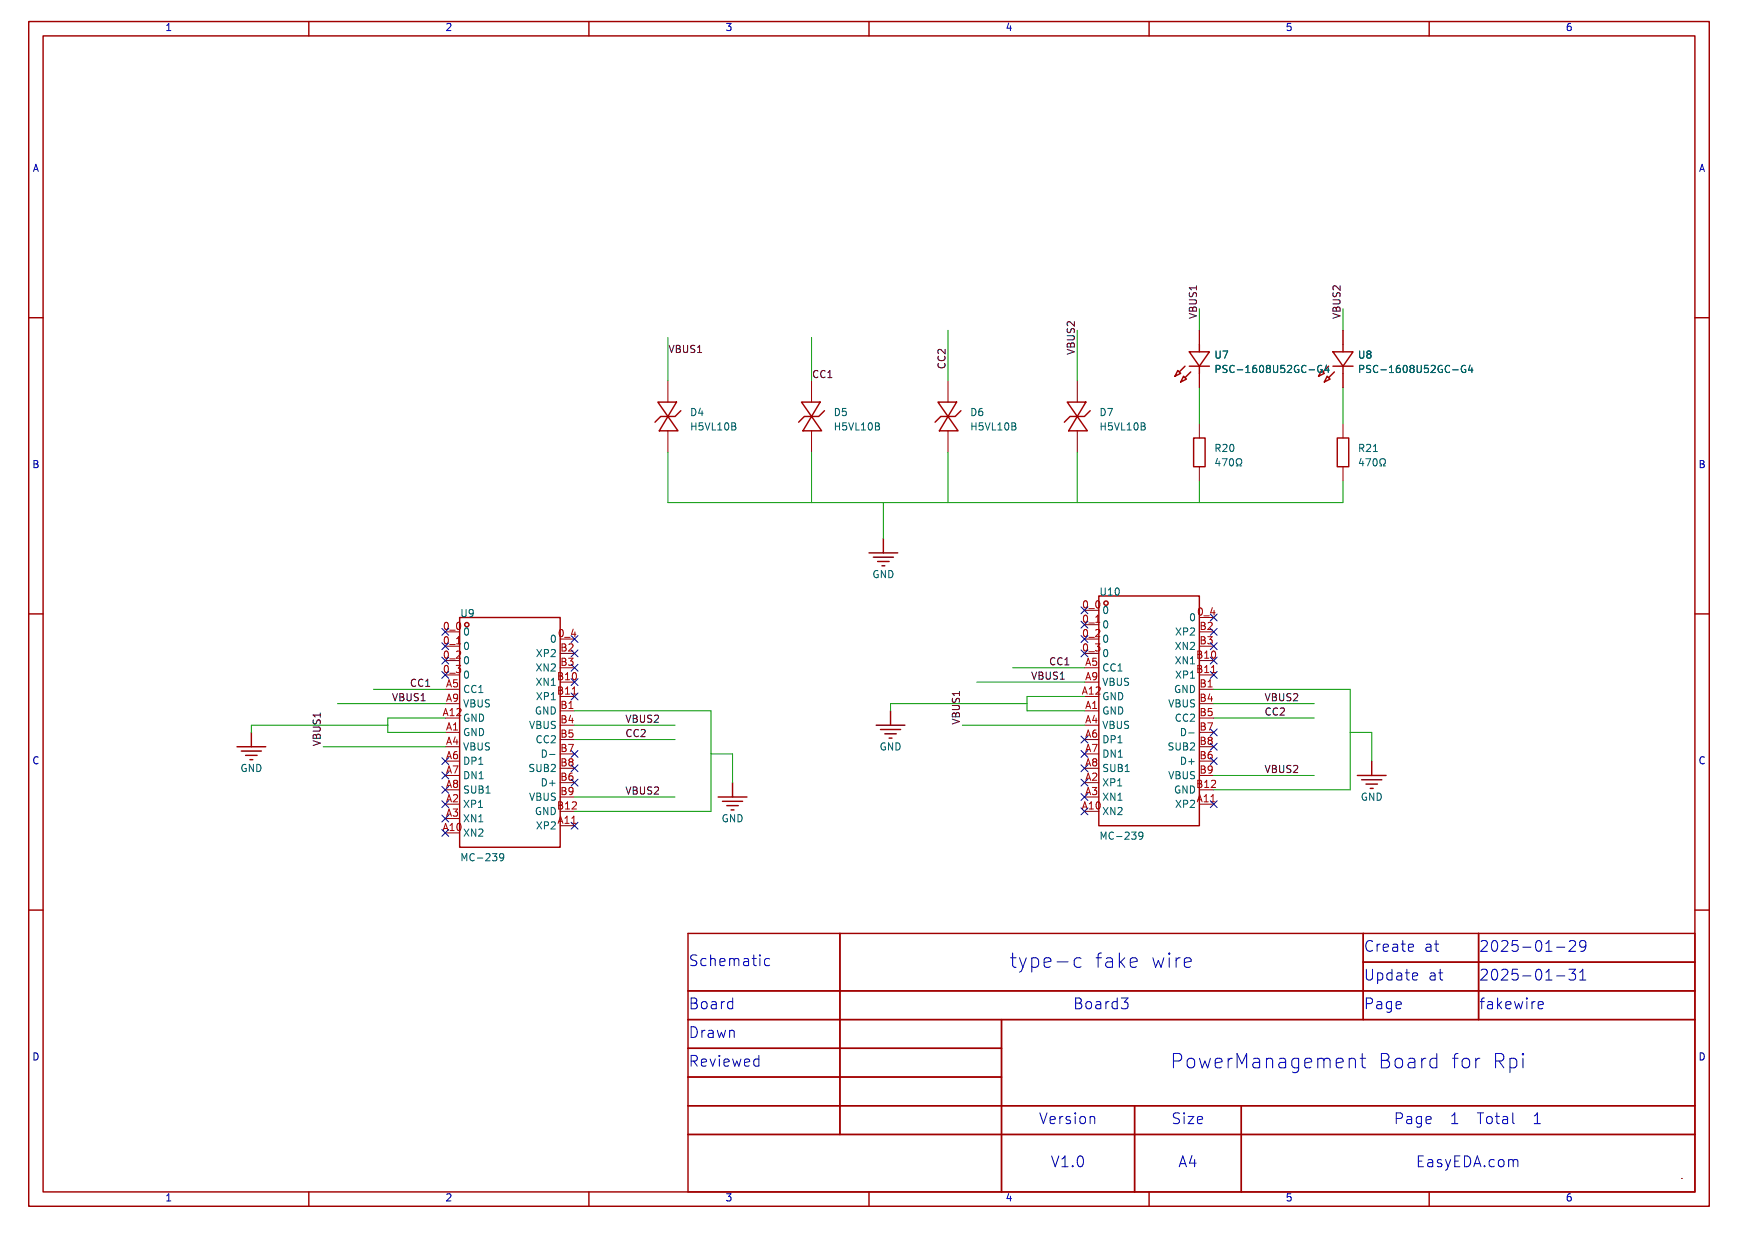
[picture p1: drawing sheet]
<svg xmlns="http://www.w3.org/2000/svg" width="307mm" height="218mm" viewBox="0 0 307 218" stroke-linecap="round" stroke-linejoin="round" font-family="sans-serif">
<g fill="none" stroke="#840000" stroke-width=".18">
<path d="M212.1 58.4v2.6M237.5 58.4v2.6M118.1 67.3v3.8M118.1 76.2v3.8M143.5 67.3v3.8M143.5 76.2v3.8M167.6 67.3v3.8M167.6 76.2v3.8M190.5 67.3v3.8M190.5 76.2v3.8M212.1 66v2.6M212.1 74.9v2.6"/>
<path d="M237.5 66v2.6M237.5 74.9v2.6M212.1 82.6v2.5M237.5 82.6v2.5M78.7 129.5h2.6M99.1 125.7h2.5M191.8 125.7h2.5M212.1 121.9h2.5M297.3 208.4h.1"/>
</g>
<g fill="none" stroke="#a00000" stroke-width=".25">
<path d="M5.1 3.8h297.2v209.6h-297.2zM7.6 6.4h292.1v204.4h-292.1zM54.6 3.8v2.6M104.1 3.8v2.6M153.7 3.8v2.6M203.2 3.8v2.6M252.7 3.8v2.6M5.1 56.2h2.5M299.7 56.2h2.6M116.3 71.1h3.3l-1.5 2.6zM118.1 73.7l1.8 2.5h-3.3zM120.4 72.6l-1 1.1h-2.6l-1 1"/>
<path d="M141.7 71.1h3.3l-1.5 2.6zM143.5 73.7l1.8 2.5h-3.3zM145.8 72.6l-1 1.1h-2.6l-1 1M165.9 71.1h3.3l-1.6 2.6zM167.6 73.7l1.8 2.5h-3.3zM169.9 72.6l-1 1.1h-2.5l-1 1M188.7 71.1h3.3l-1.5 2.6zM190.5 73.7l1.8 2.5h-3.3zM192.8 72.6l-1 1.1h-2.6l-1 1M208.3 65.5l.5 .5-1 .5zM209.3 66.5l.5 .6-1 .5zM209.5 64.8l-1 1"/>
<path d="M210.3 62.2h3.6l-1.8 2.6zM210.3 64.8h3.6M210.6 65.8l-1.1 1M211.1 77.5h2v5.1h-2zM212.1 61v1.2M212.1 64.8v1.2M233.7 65.5l.5 .5-1 .5zM234.7 66.5l.5 .6-1 .5zM234.9 64.8l-1 1M235.7 62.2h3.6l-1.8 2.6zM235.7 64.8h3.6M236 65.8l-1.1 1"/>
<path d="M236.5 77.5h2v5.1h-2zM237.5 61v1.2M237.5 64.8v1.2M5.1 108.6h2.5M81.3 109.2h17.8v40.7h-17.8zM194.3 105.4h17.8v40.7h-17.8zM299.7 108.6h2.6M5.1 161h2.5M121.7 165.1h178v45.7h-178zM121.7 175.3h178M148.5 165.1v35.6M241.1 165.1v15.2"/>
<path d="M241.1 170.2h58.6M261.5 165.1v15.2M299.7 161h2.6M121.7 185.4h55.4M121.7 180.3h178M121.7 190.5h55.4M121.7 195.6h178M177.1 180.3v30.5M200.6 195.6v15.2M219.5 195.6v15.2M54.6 210.8v2.6M104.1 210.8v2.6"/>
<path d="M121.7 200.7h178M153.7 210.8v2.6M203.2 210.8v2.6M252.7 210.8v2.6"/>
<circle cx="82.6" cy="110.5" r=".38"/>
<circle cx="195.6" cy="106.7" r=".38"/>
</g>
<g fill="none" stroke="#006464" stroke-width=".18">
<path d="M130 75.5l.1 .1-.1 .4M130 74.9v.4M155.4 75.5l.1 .1-.1 .4M155.4 74.9v.4M179.5 75.5l.2 .1-.2 .4M179.5 74.9v.4M202.4 75.5l.1 .1-.1 .4M202.4 74.9v.4M231.5 65.4h1M233.7 64.7a.59 .59 0 0 0-.7 .6 .59 .59 0 0 0 .7 .5l.1-.4h-.3M234.6 64.6l-.3 .9h.8M234.9 65v.9"/>
<path d="M242.9 79.9h.7M256.9 65.4h1M259.1 64.7a.59 .59 0 0 0-.7 .6 .59 .59 0 0 0 .7 .5l.1-.4h-.3M260 64.6l-.3 .9h.8M260.3 65v.9M215.3 81.1l-.3 .9h.8M215.6 81.6v.8M216.1 81.1h.9l-.6 1.3M217.5 81.3l.2-.2a.68 .68 0 0 1 .4 .7 .68 .68 0 0 1-.4 .6l-.2-.1-.1-.4zM218.6 82.4h.3v-.2a.54 .54 0 0 1-.3-.8 .54 .54 0 0 1 .8-.2 .58 .58 0 0 1-.1 1v.2h.3M240.7 81.1l-.3 .9h.8M241 81.6v.8"/>
<path d="M241.5 81.1h.9l-.6 1.3M242.9 81.3l.2-.2a.68 .68 0 0 1 .4 .7 .68 .68 0 0 1-.4 .6l-.2-.1-.1-.4zM244 82.4h.3v-.2a.54 .54 0 0 1-.3-.8 .54 .54 0 0 1 .8-.2 .58 .58 0 0 1-.1 1v.2h.3M97.2 133.4h.9M210.2 129.6h1M89.1 151.5l-.3 .3-.3-.1-.2-.2 .2-.5h.3l.2 .1a.84 .84 0 0 1-.3 1.2h-.2M202.1 147.7l-.2 .3-.4-.1-.1-.2 .1-.5h.4l.1 .1a.84 .84 0 0 1-.3 1.1h-.2"/>
</g>
<g fill="none" stroke="#840000" stroke-width=".25">
<path d="M153.7 97.8h5M154.4 98.6h3.6M155.2 99.3h2M156.2 95.3v2.5M156 100.1h.5M41.9 132.1h5.1M42.7 132.8h3.5M43.4 133.6h2.1M44.2 134.4h.5M44.4 129.5v2.6M129.5 138.4v2.6M154.9 128.3h5.1"/>
<path d="M155.7 129h3.6M156.5 129.8h2M157.2 130.6h.5M157.5 125.7v2.6M240 137.2h5.1M240.8 137.9h3.5M241.6 138.7h2M242.3 139.4h.5M242.6 134.6v2.6M127 141h5.1M127.8 141.7h3.5M128.5 142.5h2.1"/>
<path d="M129.3 143.3h.5"/>
</g>
<path d="M80.7 113.9h.8M193.8 110.1h.7M214.2 119h.8M101.2 122.8h.7" fill="none" stroke="#a90000" stroke-width=".18"/>
<g fill="none" stroke="#0000c2" stroke-width=".18">
<path d="M129.4 177.2h.2M129.6 176.5v1.9M129.6 178.3l-.2 .1M136.1 169.6l-.5-.1-.4 .4v.5l.2 .3 .2 .1 .5-.1M191.2 169.5l-.8-.1-.4 .5v.7l.2 .4 .2 .1 .8-.1M198.3 176.5h1.2l-.7 .7M199.1 177.2l.4 .4v.5l-.4 .3M249.7 167l.2 .1 .1 .3-.9 .2M249.9 168.2l-.2 .1M250.4 172.1l.2 .1 .1 .3-.9 .2M250.6 173.3h-.2M272.1 178.3l.2 .1 .5-.1"/>
<path d="M272.1 177.2h.5h.2l.1 .4-.9 .2M275.3 167.5h1.4M275.3 172.6h1.4M277.4 171.4h1.2l-.6 .8a.52 .52 0 0 1 .6 .3v.5l-.2 .3h-.7l-.3-.1M277.5 166.5l.3-.1h.6a.52 .52 0 0 1 .1 .8l-1.1 1.1h1.2M279.3 173.3h1.1M279.3 172l.6-.6v1.9M280.4 167.2l-.3 .3h-.4l-.4-.3v-.5l.2-.3h.6l.2 .1a1.26 1.26 0 0 1-.4 1.8h-.4M134 187.3l.2 .1M134.2 186.7v1.9M134.2 188.5l-.2 .1M193.3 197.5l.3 .2v1"/>
<path d="M238.7 187.3l.3-.1 .6 .1 .1 .2v1.4M240.5 187.2h1M240.9 186.3v2.2l.1 .3 .5 .1M268.1 205.1l.3 .3v1"/>
</g>
<g fill="none" stroke="#009600" stroke-width=".18">
<path d="M118.1 59.7v7.6M143.5 59.7v7.6M167.6 58.4v8.9M190.5 58.4v8.9M212.1 54.6v3.8M237.5 54.6v3.8M212.1 68.6v6.3M237.5 68.6v6.3M118.1 80v8.9h119.4v-3.8M143.5 80v8.9M156.2 88.9v6.4M167.6 80v8.9"/>
<path d="M190.5 80v8.9M212.1 85.1v3.8M179.1 118.1h12.7M57.1 132.1h21.6M59.7 124.5h19M66 121.9h12.7M68.6 128.3h-24.2v1.2M78.7 127h-10.1v2.5h10.1M101.6 128.3h17.8M101.6 125.7h24.1v17.8h-24.1M101.6 130.8h17.8M125.7 133.4h3.8v5"/>
<path d="M170.2 128.3h21.6M172.7 120.7h19.1M181.6 124.5h-24.1v1.2M191.8 123.2h-10.2v2.5h10.2M214.6 124.5h17.8M214.6 121.9h24.2v17.8h-24.2M214.6 127h17.8M214.6 137.2h17.8M238.8 129.5h3.8v5.1M101.6 141h17.8"/>
</g>
<g fill="none" stroke="#000084" stroke-width=".18">
<path d="M78.1 111.2l1.2 1.2M78.1 113.7l1.2 1.2M78.1 116.2l1.2 1.2M78.1 118.8l1.2 1.2M79.3 111.2l-1.2 1.2M79.3 113.7l-1.2 1.2M79.3 116.2l-1.2 1.2M79.3 118.8l-1.2 1.2M101 112.4l1.2 1.2M101 117.5l1.2 1.2M101 115l1.2 1.2M102.2 112.4l-1.2 1.2"/>
<path d="M102.2 117.5l-1.2 1.2M102.2 115l-1.2 1.2M191.2 115l1.2 1.2M191.2 112.4l1.2 1.2M191.2 109.9l1.2 1.2M191.2 107.3l1.2 1.3M192.4 115l-1.2 1.2M192.4 112.4l-1.2 1.2M192.4 109.9l-1.2 1.2M192.4 107.3l-1.2 1.3M214 108.6l1.2 1.2M214 111.2l1.2 1.2"/>
<path d="M214 113.7l1.2 1.2M214 116.2l1.2 1.2M214 118.8l1.2 1.2M215.2 108.6l-1.2 1.2M215.2 111.2l-1.2 1.2M215.2 113.7l-1.2 1.2M215.2 116.2l-1.2 1.2M215.2 118.8l-1.2 1.2M78.1 136.6l1.2 1.2M78.1 134l1.2 1.2M78.1 139.1l1.2 1.2M79.3 136.6l-1.2 1.2"/>
<path d="M79.3 134l-1.2 1.2M79.3 139.1l-1.2 1.2M101 137.8l1.2 1.2M101 132.7l1.2 1.3M101 122.6l1.2 1.2M101 135.3l1.2 1.2M101 120l1.2 1.3M102.2 137.8l-1.2 1.2M102.2 132.7l-1.2 1.3M102.2 122.6l-1.2 1.2M102.2 135.3l-1.2 1.2M102.2 120l-1.2 1.3"/>
<path d="M191.2 130.2l1.2 1.2M191.2 132.7l1.2 1.3M191.2 135.3l1.2 1.2M191.2 137.8l1.2 1.2M192.4 130.2l-1.2 1.2M192.4 132.7l-1.2 1.3M192.4 135.3l-1.2 1.2M192.4 137.8l-1.2 1.2M214 134l1.2 1.2M214 128.9l1.2 1.2M214 131.5l1.2 1.2M215.2 134l-1.2 1.2"/>
<path d="M215.2 128.9l-1.2 1.2M215.2 131.5l-1.2 1.2M78.1 146.7l1.2 1.2M78.1 144.2l1.2 1.2M78.1 141.6l1.2 1.2M79.3 146.7l-1.2 1.2M79.3 144.2l-1.2 1.2M79.3 141.6l-1.2 1.2M101 145.4l1.2 1.3M102.2 145.4l-1.2 1.3M191.2 140.4l1.2 1.2M191.2 142.9l1.2 1.2"/>
<path d="M192.4 140.4l-1.2 1.2M192.4 142.9l-1.2 1.2M214 141.6l1.2 1.2M215.2 141.6l-1.2 1.2"/>
</g>
<g font-size="3.5" fill="#0000c2">
<text x="178.5" y="171.4">type-c</text>
<text x="193.6" y="171.4">fake</text>
<text x="203.4" y="171.4">wire</text>
<text x="206.9" y="189.2">PowerManagement</text>
<text x="243.6" y="189.2">Board</text>
<text x="256.5" y="189.2">for</text>
<text x="263.7" y="189.2">Rpi</text>
</g>
<g font-size="2.7" fill="#0000c2">
<text x="121.7" y="171.1">Schematic</text>
<text x="241.1" y="168.6">Create</text>
<text x="241.1" y="173.7">Update</text>
<text x="251.8" y="168.6">at</text>
<text x="252.5" y="173.7">at</text>
<text x="261.5" y="168.6">2025-01-29</text>
<text x="261.5" y="173.7">2025-01-31</text>
<text x="121.7" y="178.7">Board</text>
<text x="189.7" y="178.7">Board3</text>
<text x="241.1" y="178.7">Page</text>
<text x="261.5" y="178.7">fakewire</text>
<text x="121.7" y="183.8">Drawn</text>
<text x="121.7" y="188.9">Reviewed</text>
<text x="183.7" y="199.1">Version</text>
<text x="207.1" y="199.1">Size</text>
<text x="246.4" y="199.1">Page</text>
<text x="256.5" y="199.1">1</text>
<text x="261.3" y="199.1">Total</text>
<text x="271.4" y="199.1">1</text>
<text x="185.7" y="206.7">V1.0</text>
<text x="208.3" y="206.7">A4</text>
<text x="250.3" y="206.7">EasyEDA.com</text>
</g>
<g font-size="1.8" fill="#0000c2">
<text x="29.1" y="5.7">1</text>
<text x="78.7" y="5.7">2</text>
<text x="128.2" y="5.7">3</text>
<text x="177.7" y="5.7">4</text>
<text x="227.3" y="5.7">5</text>
<text x="276.8" y="5.7">6</text>
<text x="5.7" y="30.6">A</text>
<text x="300.3" y="30.6">A</text>
<text x="5.6" y="83">B</text>
<text x="300.3" y="83">B</text>
<text x="5.6" y="135.4">C</text>
<text x="300.3" y="135.4">C</text>
<text x="5.6" y="187.8">D</text>
<text x="300.3" y="187.8">D</text>
<text x="29.1" y="212.7">1</text>
<text x="78.7" y="212.7">2</text>
<text x="128.2" y="212.7">3</text>
<text x="177.7" y="212.7">4</text>
<text x="227.3" y="212.7">5</text>
<text x="276.8" y="212.7">6</text>
</g>
<g font-size="1.8" fill="#0f0f0f">
<text x="211.7" y="56.5" transform="rotate(-90 211.7 56.5)">VBUS1</text>
<text x="237.1" y="56.5" transform="rotate(-90 237.1 56.5)">VBUS2</text>
<text x="118.1" y="62.5">VBUS1</text>
<text x="167.3" y="65.4" transform="rotate(-90 167.3 65.4)">CC2</text>
<text x="190.2" y="62.9" transform="rotate(-90 190.2 62.9)">VBUS2</text>
<text x="143.5" y="67">CC1</text>
<text x="185.4" y="117.8">CC1</text>
<text x="69.2" y="124.1">VBUS1</text>
<text x="72.4" y="121.6">CC1</text>
<text x="182.2" y="120.3">VBUS1</text>
<text x="223.5" y="124.1">VBUS2</text>
<text x="110.5" y="127.9">VBUS2</text>
<text x="110.5" y="130.5">CC2</text>
<text x="169.8" y="128.3" transform="rotate(-90 169.8 128.3)">VBUS1</text>
<text x="223.5" y="126.7">CC2</text>
<text x="56.8" y="132.1" transform="rotate(-90 56.8 132.1)">VBUS1</text>
<text x="223.5" y="136.8">VBUS2</text>
<text x="110.5" y="140.6">VBUS2</text>
</g>
<g font-size="1.8" fill="#006464">
<text x="214.6" y="63.6">U7</text>
<text x="240" y="63.6">U8</text>
<text x="214.6" y="66.2">PSC-1608U52GC-G4</text>
<text x="240" y="66.2">PSC-1608U52GC-G4</text>
<text x="121.9" y="73.8">D4</text>
<text x="121.9" y="76.3">H5VL10B</text>
<text x="147.3" y="73.8">D5</text>
<text x="147.3" y="76.3">H5VL10B</text>
<text x="171.5" y="73.8">D6</text>
<text x="171.5" y="76.3">H5VL10B</text>
<text x="194.3" y="73.8">D7</text>
<text x="194.3" y="76.3">H5VL10B</text>
<text x="214.6" y="80.1">R20</text>
<text x="240" y="80.1">R21</text>
<text x="154.2" y="102.5">GND</text>
<text x="194.3" y="105.5">U10</text>
<text x="81.3" y="109.4">U9</text>
<text x="97.1" y="113.9">0</text>
<text x="207.7" y="112.6">XP2</text>
<text x="210.2" y="110.1">0</text>
<text x="94.6" y="119">XN2</text>
<text x="94.7" y="116.4">XP2</text>
<text x="194.8" y="119">CC1</text>
<text x="207.6" y="117.7">XN1</text>
<text x="207.6" y="115.2">XN2</text>
<text x="81.8" y="122.8">CC1</text>
<text x="81.8" y="125.3">VBUS</text>
<text x="94.6" y="121.5">XN1</text>
<text x="94.7" y="124.1">XP1</text>
<text x="194.8" y="124.1">GND</text>
<text x="194.8" y="121.5">VBUS</text>
<text x="206.5" y="125.3">VBUS</text>
<text x="207.5" y="122.8">GND</text>
<text x="207.7" y="120.2">XP1</text>
<text x="81.8" y="130.4">GND</text>
<text x="81.8" y="127.9">GND</text>
<text x="93.5" y="129.1">VBUS</text>
<text x="94.5" y="126.6">GND</text>
<text x="94.6" y="131.7">CC2</text>
<text x="194.8" y="126.6">GND</text>
<text x="194.8" y="129.1">VBUS</text>
<text x="194.8" y="131.7">DP1</text>
<text x="207.6" y="127.9">CC2</text>
<text x="208.5" y="130.4">D-</text>
<text x="42.4" y="136.8">GND</text>
<text x="81.8" y="132.9">VBUS</text>
<text x="81.8" y="135.5">DP1</text>
<text x="93.3" y="136.8">SUB2</text>
<text x="95.5" y="134.2">D-</text>
<text x="155.4" y="132.9">GND</text>
<text x="194.8" y="134.2">DN1</text>
<text x="194.8" y="136.8">SUB1</text>
<text x="206.4" y="132.9">SUB2</text>
<text x="208.5" y="135.5">D+</text>
<text x="81.8" y="143.1">XP1</text>
<text x="81.8" y="138">DN1</text>
<text x="81.8" y="140.6">SUB1</text>
<text x="93.5" y="141.8">VBUS</text>
<text x="95.5" y="139.3">D+</text>
<text x="98.4" y="143.3">B12</text>
<text x="194.8" y="139.3">XP1</text>
<text x="194.8" y="141.8">XN1</text>
<text x="206.5" y="138">VBUS</text>
<text x="207.5" y="140.6">GND</text>
<text x="207.7" y="143.1">XP2</text>
<text x="211.4" y="139.4">B12</text>
<text x="211.5" y="142">A11</text>
<text x="240.5" y="141.8">GND</text>
<text x="81.8" y="148.2">XN2</text>
<text x="81.8" y="145.6">XN1</text>
<text x="94.5" y="144.4">GND</text>
<text x="94.7" y="146.9">XP2</text>
<text x="98.5" y="145.8">A11</text>
<text x="127.5" y="145.6">GND</text>
<text x="194.3" y="148.7">MC-239</text>
<text x="194.8" y="144.4">XN2</text>
<text x="81.3" y="152.5">MC-239</text>
</g>
<g font-size="1.8" fill="#a90000">
<text x="191.2" y="107.7">0_0</text>
<text x="78.2" y="111.5">0_0</text>
<text x="81.8" y="112.6">0</text>
<text x="98.5" y="112.8">0_4</text>
<text x="191.2" y="110.2">0_1</text>
<text x="191.2" y="112.8">0_2</text>
<text x="194.8" y="108.8">0</text>
<text x="194.8" y="111.4">0</text>
<text x="194.8" y="113.9">0</text>
<text x="211.6" y="109">0_4</text>
<text x="212" y="111.5">B2</text>
<text x="78.2" y="114">0_1</text>
<text x="78.2" y="116.6">0_2</text>
<text x="78.2" y="119.1">0_3</text>
<text x="81.8" y="115.2">0</text>
<text x="81.8" y="117.7">0</text>
<text x="99" y="115.3">B2</text>
<text x="99" y="117.9">B3</text>
<text x="191.2" y="115.3">0_3</text>
<text x="191.8" y="117.9">A5</text>
<text x="194.8" y="116.4">0</text>
<text x="211.4" y="116.6">B10</text>
<text x="211.4" y="119.1">B11</text>
<text x="212" y="114">B3</text>
<text x="78.8" y="121.7">A5</text>
<text x="78.8" y="124.2">A9</text>
<text x="81.8" y="120.2">0</text>
<text x="98.4" y="120.4">B10</text>
<text x="98.4" y="122.9">B11</text>
<text x="99" y="125.5">B1</text>
<text x="191.2" y="122.9">A12</text>
<text x="191.8" y="125.5">A1</text>
<text x="191.8" y="120.4">A9</text>
<text x="212" y="121.7">B1</text>
<text x="212" y="124.2">B4</text>
<text x="78.2" y="126.7">A12</text>
<text x="78.8" y="129.3">A1</text>
<text x="78.8" y="131.8">A4</text>
<text x="99" y="128">B4</text>
<text x="99" y="130.6">B5</text>
<text x="191.8" y="128">A4</text>
<text x="191.8" y="130.6">A6</text>
<text x="212" y="126.7">B5</text>
<text x="212" y="129.3">B7</text>
<text x="212" y="131.8">B8</text>
<text x="78.8" y="134.4">A6</text>
<text x="78.8" y="136.9">A7</text>
<text x="99" y="133.1">B7</text>
<text x="99" y="135.6">B8</text>
<text x="191.8" y="133.1">A7</text>
<text x="191.8" y="135.6">A8</text>
<text x="212" y="134.4">B6</text>
<text x="212" y="136.9">B9</text>
<text x="78.8" y="142">A2</text>
<text x="78.8" y="139.4">A8</text>
<text x="99" y="138.2">B6</text>
<text x="99" y="140.7">B9</text>
<text x="191.2" y="143.3">A10</text>
<text x="191.8" y="138.2">A2</text>
<text x="191.8" y="140.7">A3</text>
<text x="78.2" y="147.1">A10</text>
<text x="78.8" y="144.5">A3</text>
</g>
</svg>
